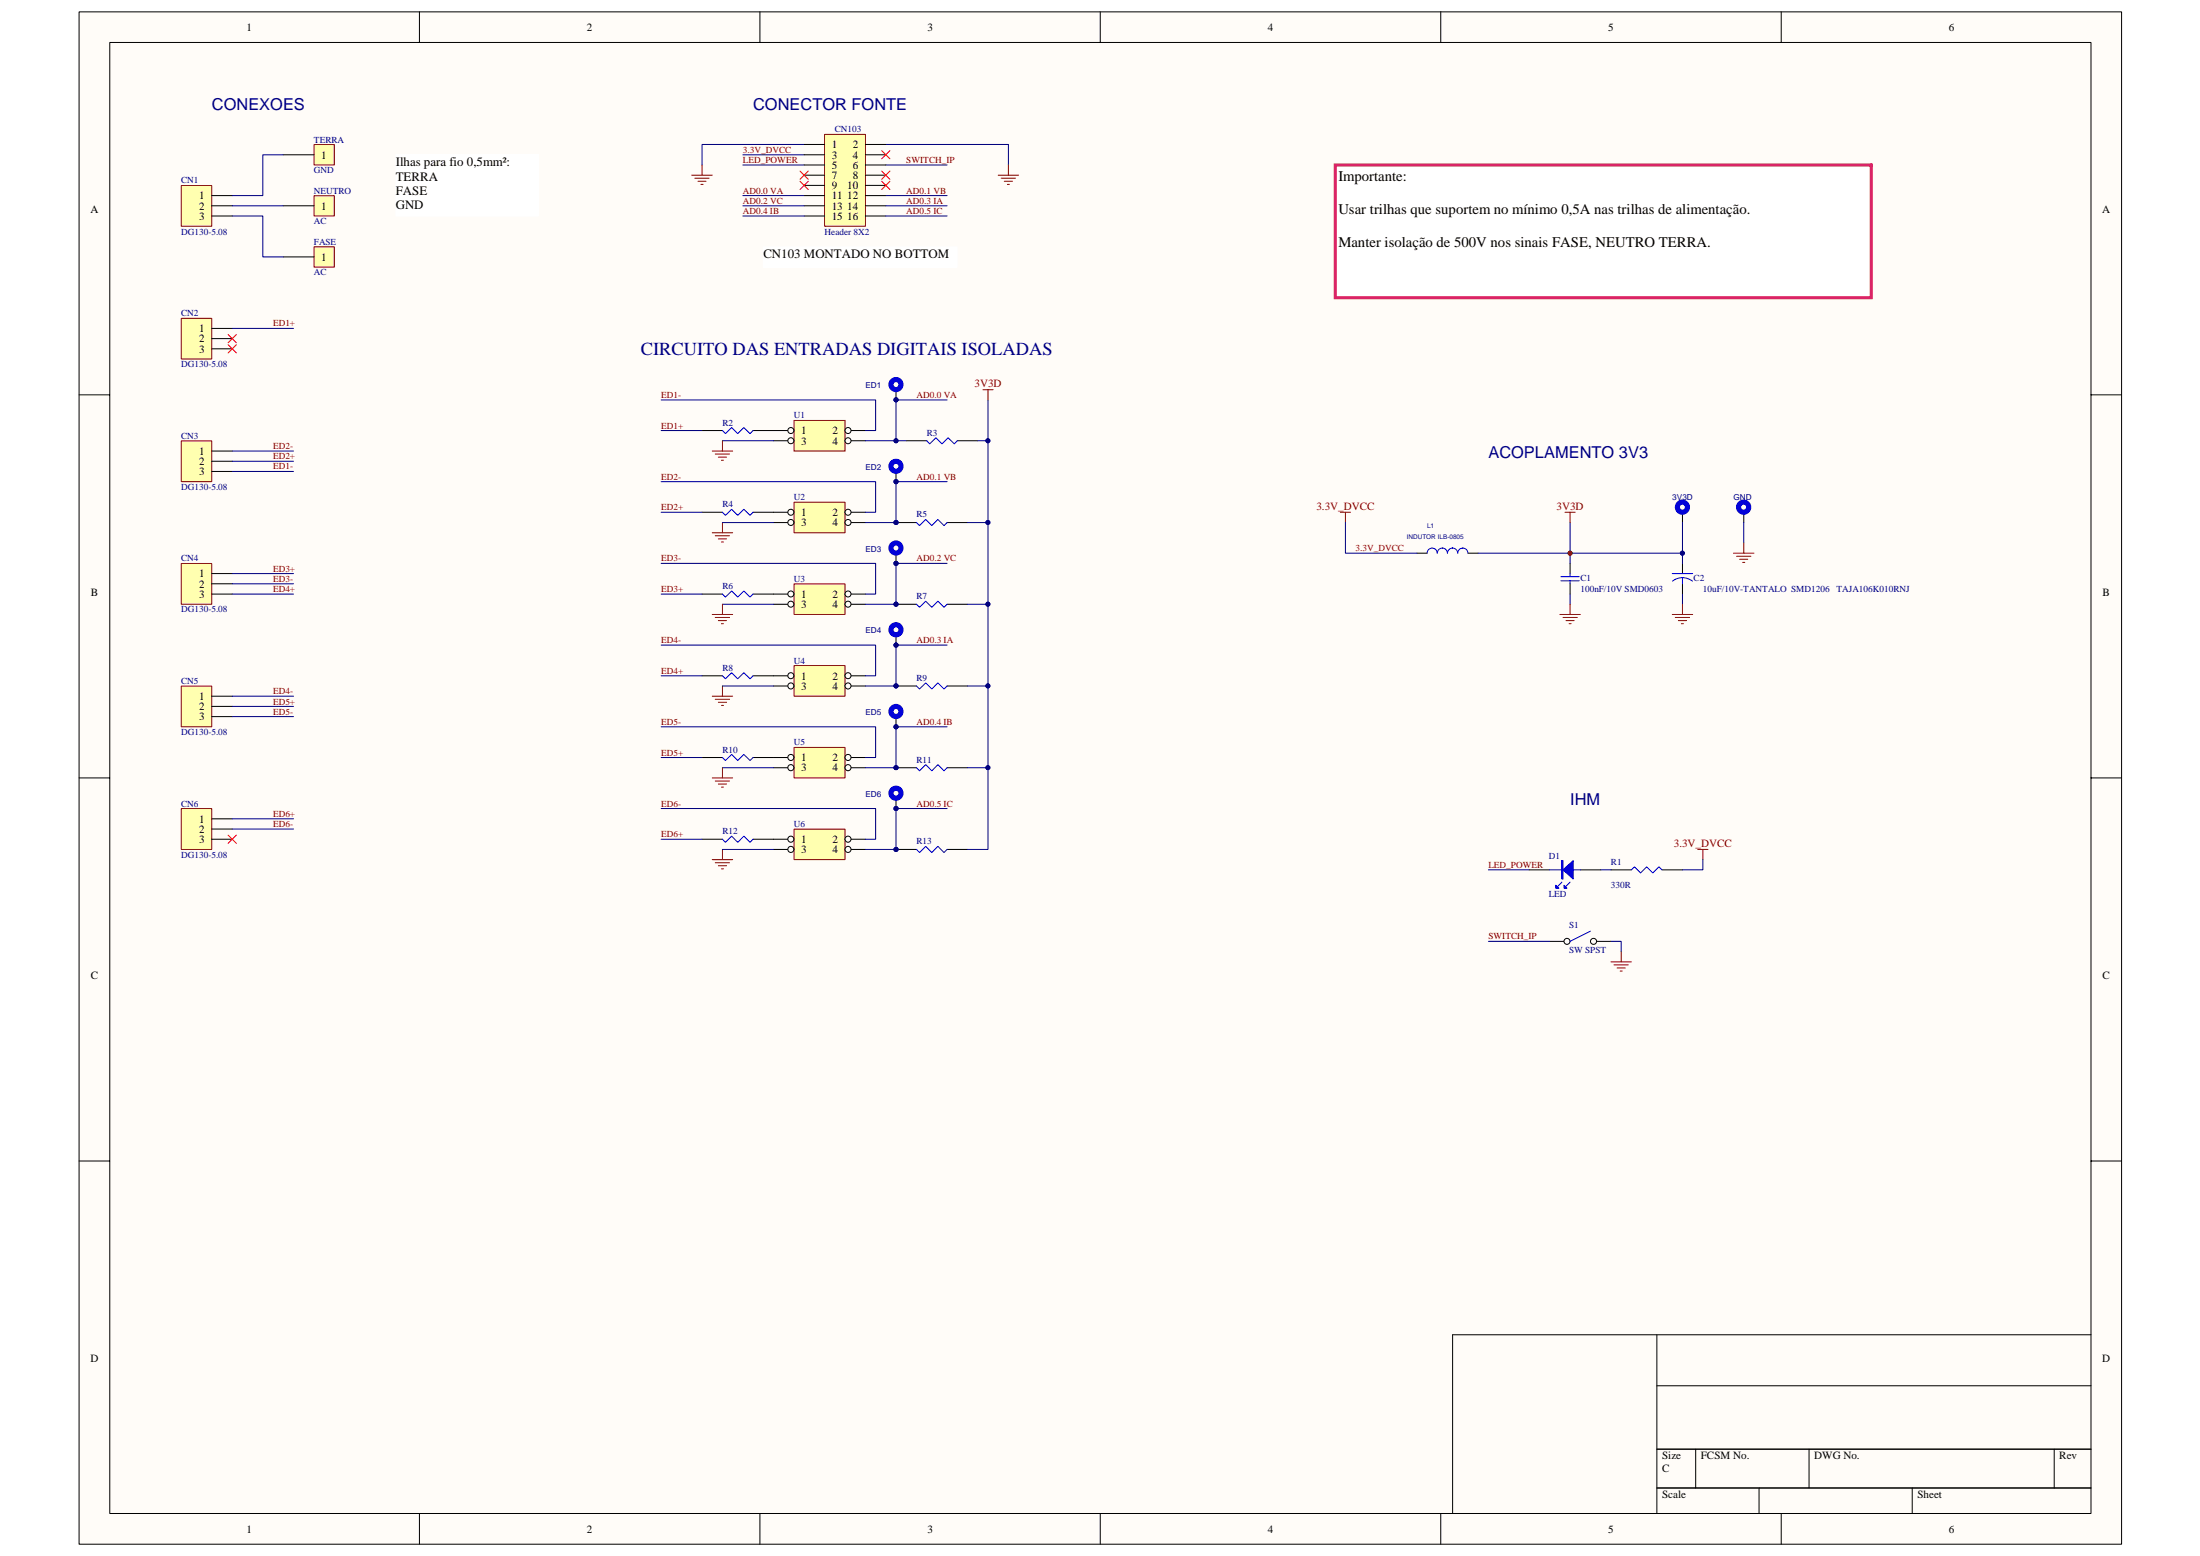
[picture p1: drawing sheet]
<svg xmlns="http://www.w3.org/2000/svg" width="420mm" height="297mm" viewBox="0 0 420 297" stroke-linecap="round" stroke-linejoin="round" font-family="sans-serif">
<path d="M15.1 2.3h390.1v292.5h-390.1z" fill="#fffcf8"/>
<path d="M15.1 2.3h390.1v292.5h-390.1z" fill="none" stroke="#000" stroke-width=".19"/>
<path d="M21 8.1h378.3v280.8h-378.3z" fill="#fffcf8"/>
<g fill="none" stroke="#000" stroke-width=".19">
<path d="M21 8.1h378.3v280.8h-378.3zM80.1 2.2v5.9M145.1 2.2v5.9M210.1 2.2v5.9M275.2 2.2v5.9M340.2 2.2v5.9M15.1 75.4h5.8M399.3 75.4h5.9M15.1 148.5h5.8M399.3 148.5h5.9M15.1 221.6h5.8M399.3 221.6h5.9"/>
<path d="M316.4 254.8v34.1M399.3 254.8h-121.9v34.1M316.4 264.5h82.9M316.4 276.6h82.9M323.8 276.6v7.5M345.5 276.6v7.5M392.3 276.6v7.5M80.1 288.9v5.9M145.1 288.9v5.9M210.1 288.9v5.9M275.2 288.9v5.9M316.4 284.1h82.9"/>
<path d="M335.9 284.1v4.8M340.2 288.9v5.9M365.2 284.1v4.8"/>
</g>
<circle cx="299.9" cy="105.6" r=".38" fill="#000080" stroke="#000080" stroke-width=".19"/>
<path d="M34.6 60.8h5.8v7.7h-5.8z" fill="#ffffb0"/>
<path d="M34.6 60.8h5.8v7.7h-5.8z" fill="none" stroke="#800000" stroke-width=".19"/>
<path d="M40.4 62.7h4M40.4 64.6h4M40.4 66.6h4" fill="none" stroke="#000" stroke-width=".19"/>
<path d="M34.6 84.2h5.8v7.7h-5.8z" fill="#ffffb0"/>
<path d="M34.6 84.2h5.8v7.7h-5.8z" fill="none" stroke="#800000" stroke-width=".19"/>
<path d="M40.4 86.1h4M40.4 88.1h4M40.4 90h4M292 166.1h4M301.8 166.1h3.9M307.7 166.1h3.9M317.4 166.1h3.9" fill="none" stroke="#000" stroke-width=".19"/>
<path d="M296 166.1h5.8M298.3 168.4l-.8 .8M299.9 168.4l-.8 .8M311.6 166.1l.6-.6 1.1 1.1 1.2-1.1 1.1 1.1 1.2-1.1 .6 .6" fill="none" stroke="#00f" stroke-width=".19"/>
<path d="M298.5 166.1l1.9-1.8v3.5z" fill="#00f"/>
<path d="M298.3 164.3h.2v3.5h-.2zM298.5 166.1l1.9-1.8v3.5z" fill="none" stroke="#00f" stroke-width=".19"/>
<path d="M298.4 164.3v3.5" fill="none" stroke="#00f" stroke-width=".21"/>
<path d="M297.1 169l.6 .6h-.6z" fill="#00f"/>
<path d="M297.1 169l.6 .6h-.6z" fill="none" stroke="#00f" stroke-width=".19"/>
<path d="M298.7 169l.6 .6h-.6z" fill="#00f"/>
<path d="M298.7 169l.6 .6h-.6z" fill="none" stroke="#00f" stroke-width=".19"/>
<path d="M284.3 166.1h7.7M305.7 166.1h2M325.2 164.1v2h-3.9" fill="none" stroke="#000080" stroke-width=".19"/>
<path d="M324.2 162.2h2M325.2 162.2v1.9" fill="none" stroke="#800000" stroke-width=".19"/>
<path d="M296 179.7h3.9" fill="none" stroke="#000" stroke-width=".19"/>
<circle cx="299.3" cy="179.7" r=".57" fill="#fffcf8" stroke="#000" stroke-width=".19"/>
<path d="M303.8 179.7h3.9" fill="none" stroke="#000" stroke-width=".19"/>
<circle cx="304.3" cy="179.7" r=".58" fill="#fffcf8" stroke="#000" stroke-width=".19"/>
<path d="M303.8 177.8l-3.9 1.9" fill="none" stroke="#00f" stroke-width=".19"/>
<path d="M307.7 183.6h3.9M308.2 184.2h2.8M308.8 184.8h1.6M309.4 185.4h.4M309.6 181.7v1.9" fill="none" stroke="#800000" stroke-width=".19"/>
<path d="M44.4 62.7h11.7M44.4 88.1h11.7M44.4 86.1h11.7M284.3 179.7h11.7" fill="none" stroke="#000080" stroke-width=".19"/>
<path d="M34.6 35.4h5.8v7.8h-5.8z" fill="#ffffb0"/>
<path d="M34.6 35.4h5.8v7.8h-5.8z" fill="none" stroke="#800000" stroke-width=".19"/>
<path d="M40.4 37.3h4M40.4 39.3h4M40.4 41.2h4" fill="none" stroke="#000" stroke-width=".19"/>
<path d="M34.6 131h5.8v7.7h-5.8z" fill="#ffffb0"/>
<path d="M34.6 131h5.8v7.7h-5.8z" fill="none" stroke="#800000" stroke-width=".19"/>
<path d="M40.4 132.9h4M40.4 134.9h4M40.4 136.8h4" fill="none" stroke="#000" stroke-width=".19"/>
<path d="M60 47.1h3.8v3.9h-3.8z" fill="#ffffb0"/>
<path d="M60 47.1h3.8v3.9h-3.8z" fill="none" stroke="#800000" stroke-width=".19"/>
<path d="M54.1 49h5.9" fill="none" stroke="#000" stroke-width=".19"/>
<path d="M60 37.4h3.8v3.8h-3.8z" fill="#ffffb0"/>
<path d="M60 37.4h3.8v3.8h-3.8z" fill="none" stroke="#800000" stroke-width=".19"/>
<path d="M54.1 39.3h5.9" fill="none" stroke="#000" stroke-width=".19"/>
<path d="M60 27.6h3.8v3.9h-3.8z" fill="#ffffb0"/>
<path d="M60 27.6h3.8v3.9h-3.8zM132.1 33.4h3.9M132.7 34h2.7M133.3 34.6h1.5M133.9 35.2h.4M134.1 31.5v1.9" fill="none" stroke="#800000" stroke-width=".19"/>
<path d="M54.1 29.5h5.9" fill="none" stroke="#000" stroke-width=".19"/>
<path d="M44.4 39.3h9.7M54.1 29.5h-3.9v7.8h-5.8M141.9 29.5h11.7M141.9 31.5h11.7M153.6 27.6h-19.5v3.9M169.2 27.6h23.4v3.9M169.2 31.5h11.7M44.4 41.2h5.8v7.8h3.9M44.4 132.9h11.7M44.4 134.9h11.7" fill="none" stroke="#000080" stroke-width=".19"/>
<path d="M157.5 25.7h7.8v17.5h-7.8z" fill="#ffffb0"/>
<path d="M157.5 25.7h7.8v17.5h-7.8z" fill="none" stroke="#800000" stroke-width=".19"/>
<g fill="none" stroke="#000" stroke-width=".19">
<path d="M153.6 27.6h3.9M153.6 29.5h3.9M153.6 31.5h3.9M153.6 33.4h3.9M153.6 35.4h3.9M153.6 37.3h3.9M153.6 39.3h3.9M165.3 27.6h3.9M165.3 29.5h3.9M165.3 31.5h3.9M165.3 33.4h3.9M165.3 35.4h3.9"/>
<path d="M165.3 37.3h3.9M165.3 39.3h3.9M153.6 41.2h3.9M165.3 41.2h3.9"/>
</g>
<path d="M145.8 47.1h37v3.9h-37z" fill="#fff"/>
<path d="M145.8 47.1h37v3.9h-37z" fill="none" stroke="#fff" stroke-width=".19"/>
<path d="M75.6 29.6h27.3v11.6h-27.3z" fill="#fff"/>
<path d="M75.6 29.5h27.3v11.7h-27.3z" fill="none" stroke="#fff" stroke-width=".19"/>
<path d="M34.6 107.6h5.8v7.8h-5.8z" fill="#ffffb0"/>
<path d="M34.6 107.6h5.8v7.8h-5.8z" fill="none" stroke="#800000" stroke-width=".19"/>
<path d="M40.4 109.5h4M40.4 111.4h4M40.4 113.4h4" fill="none" stroke="#000" stroke-width=".19"/>
<path d="M44.4 109.5h11.7M44.4 111.4h11.7M44.4 136.8h11.7" fill="none" stroke="#000080" stroke-width=".19"/>
<path d="M34.6 154.4h5.8v7.8h-5.8z" fill="#ffffb0"/>
<path d="M190.6 33.4h3.9M191.2 34h2.7M191.8 34.6h1.6M192.4 35.2h.4M192.6 31.5v1.9M256 97.8h1.9M257 97.8v2M298.9 97.8h1.9M299.9 97.8v2M34.6 154.4h5.8v7.8h-5.8z" fill="none" stroke="#800000" stroke-width=".19"/>
<path d="M321.3 97.8v2M333 97.8v2M270.6 105.6h2M280.4 105.6h1.9M299.9 107.5v2M299.9 111.4v2M321.3 107.5v2M321.3 111.4v2M40.4 156.3h4M40.4 158.3h4M40.4 160.2h4" fill="none" stroke="#000" stroke-width=".19"/>
<g fill="none" stroke="#000080" stroke-width=".19">
<path d="M141.9 37.3h11.7M141.9 39.3h11.7M169.2 37.3h11.7M169.2 39.3h11.7M141.9 41.2h11.7M44.4 90h11.7M257 99.8v5.8h13.6M299.9 99.8v7.7M321.3 99.8v5.8M333 99.8v3.9M44.4 113.4h11.7M282.3 105.6h39v1.9"/>
<path d="M299.9 113.4v2M321.3 113.4v2M44.4 156.3h11.7M44.4 158.3h11.7M307.7 179.7h1.9v2"/>
</g>
<path d="M152.8 34.6l1.6 1.6M152.8 32.7l1.6 1.5M154.4 34.6l-1.6 1.6M154.4 32.7l-1.6 1.5M168.4 34.6l1.6 1.6M168.4 32.7l1.6 1.5M170 34.6l-1.6 1.6M170 32.7l-1.6 1.5" fill="none" stroke="#f00" stroke-width=".19"/>
<path d="M272.6 105.6a.96 .96 0 0 1 .9-1 .96 .96 0 0 1 1 1 .99 .99 0 0 1 1-1 .97 .97 0 0 1 .9 1 1.01 1.01 0 0 1 1-1 .98 .98 0 0 1 1 1 .97 .97 0 0 1 1-1 .97 .97 0 0 1 .9 1M298.1 110.9h3.5M298.1 110.1h3.5M299.9 109.5v.6M299.9 110.9v.5M319.4 109.5h3.9M319.4 110.9l.7-.4 1.2-.2 .8 .1 1.1 .5M321.3 110.3v1.1" fill="none" stroke="#00f" stroke-width=".19"/>
<circle cx="321.3" cy="105.6" r=".38" fill="#000080" stroke="#000080" stroke-width=".19"/>
<circle cx="299.9" cy="105.6" r=".38" fill="#800000" stroke="#800000" stroke-width=".19"/>
<g fill="none" stroke="#00f" stroke-width=".97">
<circle cx="321.3" cy="96.8" r=".97"/>
<circle cx="333" cy="96.8" r=".97"/>
</g>
<path d="M255 31.5v25.3h102.4v-25.3z" fill-rule="evenodd" fill="#fff" stroke="#da2467" stroke-width=".58"/>
<path d="M151.7 80.3h9.7v5.8h-9.7z" fill="#ffffb0"/>
<path d="M151.6 80.3h9.8v5.8h-9.8z" fill="none" stroke="#800000" stroke-width=".19"/>
<path d="M147.7 82.2h3.9" fill="none" stroke="#000" stroke-width=".19"/>
<circle cx="151" cy="82.2" r=".57" fill="#fffcf8" stroke="#000" stroke-width=".19"/>
<path d="M161.4 82.2h3.9" fill="none" stroke="#000" stroke-width=".19"/>
<circle cx="162" cy="82.2" r=".57" fill="#fffcf8" stroke="#000" stroke-width=".19"/>
<path d="M147.7 84.1h3.9" fill="none" stroke="#000" stroke-width=".19"/>
<circle cx="151" cy="84.1" r=".57" fill="#fffcf8" stroke="#000" stroke-width=".19"/>
<path d="M161.4 84.1h3.9" fill="none" stroke="#000" stroke-width=".19"/>
<circle cx="162" cy="84.1" r=".57" fill="#fffcf8" stroke="#000" stroke-width=".19"/>
<path d="M151.7 95.9h9.7v5.8h-9.7z" fill="#ffffb0"/>
<path d="M151.6 95.9h9.8v5.8h-9.8z" fill="none" stroke="#800000" stroke-width=".19"/>
<path d="M147.7 97.8h3.9" fill="none" stroke="#000" stroke-width=".19"/>
<circle cx="151" cy="97.8" r=".57" fill="#fffcf8" stroke="#000" stroke-width=".19"/>
<path d="M161.4 97.8h3.9" fill="none" stroke="#000" stroke-width=".19"/>
<circle cx="162" cy="97.8" r=".57" fill="#fffcf8" stroke="#000" stroke-width=".19"/>
<path d="M147.7 99.8h3.9" fill="none" stroke="#000" stroke-width=".19"/>
<circle cx="151" cy="99.7" r=".57" fill="#fffcf8" stroke="#000" stroke-width=".19"/>
<path d="M161.4 99.8h3.9" fill="none" stroke="#000" stroke-width=".19"/>
<circle cx="162" cy="99.7" r=".57" fill="#fffcf8" stroke="#000" stroke-width=".19"/>
<path d="M134.1 82.2h3.9M134.1 97.8h3.9M143.8 82.2h3.9M143.8 97.8h3.9M171.1 99.8h3.9M173.1 84.1h3.9M180.9 99.8h3.9M182.8 84.1h3.9" fill="none" stroke="#000" stroke-width=".19"/>
<path d="M138 82.2l.5 .6 1.2-1.2 1.2 1.2 1.2-1.2 1.1 1.2 .6-.6M138 97.8l.5 .6 1.2-1.2 1.2 1.2 1.2-1.2 1.1 1.2 .6-.6M175 99.8l.6 .5 1.2-1.1 1.2 1.1 1.1-1.1 1.2 1.1 .6-.5M177 84.1l.6 .6 1.1-1.1 1.2 1.1 1.2-1.1 1.2 1.1 .5-.6" fill="none" stroke="#00f" stroke-width=".19"/>
<g fill="#000080" stroke="#000080" stroke-width=".19">
<circle cx="171.1" cy="99.7" r=".38"/>
<circle cx="171.1" cy="91.9" r=".38"/>
<circle cx="171.1" cy="84.1" r=".38"/>
<circle cx="171.1" cy="76.3" r=".38"/>
<circle cx="188.7" cy="84.1" r=".38"/>
</g>
<path d="M126.3 76.3h40.9v5.9h-1.9M180.9 76.3h-9.8v7.8M188.7 76.3v7.8h-2M126.3 91.9h40.9v5.9h-1.9M126.3 82.2h7.8M126.3 97.8h7.8M138 84.1h9.7M165.3 84.1h7.8M180.9 91.9h-9.8v7.9h-5.8" fill="none" stroke="#000080" stroke-width=".19"/>
<path d="M138 99.8v1.9M136 101.7h3.9M136.6 102.3h2.7M137.2 102.9h1.6M137.8 103.5h.4" fill="none" stroke="#800000" stroke-width=".19"/>
<path d="M151.7 111.5h9.7v5.8h-9.7z" fill="#ffffb0"/>
<path d="M151.6 111.5h9.8v5.8h-9.8z" fill="none" stroke="#800000" stroke-width=".19"/>
<path d="M147.7 113.4h3.9" fill="none" stroke="#000" stroke-width=".19"/>
<circle cx="151" cy="113.4" r=".57" fill="#fffcf8" stroke="#000" stroke-width=".19"/>
<path d="M161.4 113.4h3.9" fill="none" stroke="#000" stroke-width=".19"/>
<circle cx="162" cy="113.4" r=".57" fill="#fffcf8" stroke="#000" stroke-width=".19"/>
<path d="M147.7 115.4h3.9" fill="none" stroke="#000" stroke-width=".19"/>
<circle cx="151" cy="115.3" r=".57" fill="#fffcf8" stroke="#000" stroke-width=".19"/>
<path d="M161.4 115.4h3.9" fill="none" stroke="#000" stroke-width=".19"/>
<circle cx="162" cy="115.3" r=".57" fill="#fffcf8" stroke="#000" stroke-width=".19"/>
<path d="M151.7 127.1h9.7v5.8h-9.7z" fill="#ffffb0"/>
<path d="M151.6 127.1h9.8v5.8h-9.8z" fill="none" stroke="#800000" stroke-width=".19"/>
<path d="M147.7 129h3.9" fill="none" stroke="#000" stroke-width=".19"/>
<circle cx="151" cy="129" r=".57" fill="#fffcf8" stroke="#000" stroke-width=".19"/>
<path d="M161.4 129h3.9" fill="none" stroke="#000" stroke-width=".19"/>
<circle cx="162" cy="129" r=".57" fill="#fffcf8" stroke="#000" stroke-width=".19"/>
<path d="M147.7 131h3.9" fill="none" stroke="#000" stroke-width=".19"/>
<circle cx="151" cy="130.9" r=".58" fill="#fffcf8" stroke="#000" stroke-width=".19"/>
<path d="M161.4 131h3.9" fill="none" stroke="#000" stroke-width=".19"/>
<circle cx="162" cy="130.9" r=".58" fill="#fffcf8" stroke="#000" stroke-width=".19"/>
<path d="M171.1 74.4v1.9M171.1 90v1.9M134.1 113.4h3.9M143.8 113.4h3.9M171.1 105.6v1.9M171.1 115.4h3.9M180.9 115.4h3.9M134.1 129h3.9M143.8 129h3.9M171.1 121.2v1.9M171.1 131h3.9M180.9 131h3.9" fill="none" stroke="#000" stroke-width=".19"/>
<path d="M138 113.4l.5 .6 1.2-1.2 1.2 1.2 1.2-1.2 1.1 1.2 .6-.6M175 115.4l.6 .5 1.2-1.1 1.2 1.1 1.1-1.1 1.2 1.1 .6-.5M138 129l.5 .6 1.2-1.2 1.2 1.2 1.2-1.2 1.1 1.2 .6-.6M175 131l.6 .5 1.2-1.1 1.2 1.1 1.1-1.1 1.2 1.1 .6-.5" fill="none" stroke="#00f" stroke-width=".19"/>
<g fill="#000080" stroke="#000080" stroke-width=".19">
<circle cx="171.1" cy="115.3" r=".38"/>
<circle cx="171.1" cy="130.9" r=".38"/>
<circle cx="171.1" cy="123.1" r=".38"/>
<circle cx="171.1" cy="107.5" r=".38"/>
<circle cx="188.7" cy="115.3" r=".38"/>
<circle cx="188.7" cy="99.7" r=".38"/>
<circle cx="188.7" cy="84.1" r=".38"/>
<circle cx="188.7" cy="130.9" r=".38"/>
<circle cx="171.1" cy="76.3" r=".38"/>
<circle cx="171.1" cy="91.9" r=".38"/>
</g>
<path d="M138 99.8h9.7M184.8 99.8h3.9M188.7 84.1v31.3h-3.9M126.3 113.4h7.8M126.3 107.5h40.9v5.9h-1.9M138 115.4h9.7M180.9 107.5h-9.8v7.9h-5.8M188.7 115.4v15.6h-3.9M126.3 123.1h40.9v5.9h-1.9M126.3 129h7.8M138 131h9.7M180.9 123.1h-9.8v7.9h-5.8" fill="none" stroke="#000080" stroke-width=".19"/>
<g fill="none" stroke="#800000" stroke-width=".19">
<path d="M136 86.1h3.9M136.6 86.7h2.7M137.2 87.3h1.6M137.8 87.9h.4M138 84.1v2M136 117.3h3.9M136.6 117.9h2.7M137.2 118.5h1.6M137.8 119.1h.4M138 115.4v1.9M136 132.9h3.9M136.6 133.5h2.7"/>
<path d="M137.2 134.1h1.6M137.8 134.7h.4M138 131v1.9"/>
</g>
<g fill="none" stroke="#00f" stroke-width=".97">
<circle cx="171.1" cy="73.4" r=".96"/>
<circle cx="171.1" cy="89" r=".96"/>
<circle cx="171.1" cy="104.6" r=".96"/>
<circle cx="171.1" cy="120.2" r=".96"/>
</g>
<path d="M151.7 142.7h9.7v5.8h-9.7z" fill="#ffffb0"/>
<path d="M151.6 142.7h9.8v5.8h-9.8z" fill="none" stroke="#800000" stroke-width=".19"/>
<path d="M147.7 144.6h3.9" fill="none" stroke="#000" stroke-width=".19"/>
<circle cx="151" cy="144.6" r=".58" fill="#fffcf8" stroke="#000" stroke-width=".19"/>
<path d="M161.4 144.6h3.9" fill="none" stroke="#000" stroke-width=".19"/>
<circle cx="162" cy="144.6" r=".58" fill="#fffcf8" stroke="#000" stroke-width=".19"/>
<path d="M147.7 146.6h3.9" fill="none" stroke="#000" stroke-width=".19"/>
<circle cx="151" cy="146.5" r=".58" fill="#fffcf8" stroke="#000" stroke-width=".19"/>
<path d="M161.4 146.6h3.9" fill="none" stroke="#000" stroke-width=".19"/>
<circle cx="162" cy="146.5" r=".58" fill="#fffcf8" stroke="#000" stroke-width=".19"/>
<path d="M151.7 158.3h9.7v5.8h-9.7z" fill="#ffffb0"/>
<path d="M151.6 158.3h9.8v5.8h-9.8z" fill="none" stroke="#800000" stroke-width=".19"/>
<path d="M147.7 160.2h3.9" fill="none" stroke="#000" stroke-width=".19"/>
<circle cx="151" cy="160.2" r=".58" fill="#fffcf8" stroke="#000" stroke-width=".19"/>
<path d="M161.4 160.2h3.9" fill="none" stroke="#000" stroke-width=".19"/>
<circle cx="162" cy="160.2" r=".58" fill="#fffcf8" stroke="#000" stroke-width=".19"/>
<path d="M147.7 162.2h3.9" fill="none" stroke="#000" stroke-width=".19"/>
<circle cx="151" cy="162.1" r=".58" fill="#fffcf8" stroke="#000" stroke-width=".19"/>
<path d="M161.4 162.2h3.9" fill="none" stroke="#000" stroke-width=".19"/>
<circle cx="162" cy="162.1" r=".58" fill="#fffcf8" stroke="#000" stroke-width=".19"/>
<path d="M171.1 136.8v1.9M134.1 144.6h3.9M143.8 144.6h3.9M171.1 152.4v1.9M171.1 146.6h3.9M180.9 146.6h3.9M134.1 160.2h3.9M143.8 160.2h3.9M171.1 162.2h3.9M180.9 162.2h3.9" fill="none" stroke="#000" stroke-width=".19"/>
<path d="M138 144.6l.5 .6 1.2-1.2 1.2 1.2 1.2-1.2 1.1 1.2 .6-.6M175 146.6l.6 .6 1.2-1.2 1.2 1.2 1.1-1.2 1.2 1.2 .6-.6M138 160.2l.5 .6 1.2-1.2 1.2 1.2 1.2-1.2 1.1 1.2 .6-.6M175 162.2l.6 .6 1.2-1.2 1.2 1.2 1.1-1.2 1.2 1.2 .6-.6" fill="none" stroke="#00f" stroke-width=".19"/>
<g fill="#000080" stroke="#000080" stroke-width=".19">
<circle cx="171.1" cy="146.5" r=".38"/>
<circle cx="171.1" cy="162.2" r=".38"/>
<circle cx="171.1" cy="154.3" r=".38"/>
<circle cx="171.1" cy="138.7" r=".38"/>
<circle cx="188.7" cy="146.5" r=".38"/>
<circle cx="188.7" cy="130.9" r=".38"/>
</g>
<path d="M169.2 41.2h11.7M126.3 138.7h40.9v5.9h-1.9M180.9 138.7h-9.8v7.9h-5.8M188.7 131v31.2h-3.9M126.3 154.3h40.9v5.9h-1.9M126.3 144.6h7.8M138 146.6h9.7M180.9 154.3h-9.8v7.9h-5.8M184.8 146.6h3.9M126.3 160.2h7.8M138 162.2h9.7" fill="none" stroke="#000080" stroke-width=".19"/>
<g fill="none" stroke="#800000" stroke-width=".19">
<path d="M187.7 74.4h2M188.7 74.4v1.9M297.9 117.3h3.9M298.5 117.9h2.7M299.1 118.5h1.5M299.7 119.1h.3M299.9 115.4v1.9M319.4 117.3h3.9M319.9 117.9h2.8M320.5 118.5h1.6M321.1 119.1h.4M321.3 115.4v1.9"/>
<path d="M331.1 105.6h3.9M331.6 106.2h2.8M332.2 106.8h1.6M332.8 107.4h.4M333 103.7v1.9M136 148.5h3.9M136.6 149.1h2.7M137.2 149.7h1.6M137.8 150.3h.4M138 146.6v1.9M136 164.1h3.9M136.6 164.7h2.7"/>
<path d="M137.2 165.3h1.6M137.8 165.9h.4M138 162.2v1.9"/>
</g>
<g fill="none" stroke="#00f" stroke-width=".97">
<circle cx="171.1" cy="135.8" r=".96"/>
<circle cx="171.1" cy="151.4" r=".96"/>
</g>
<path d="M168.4 28.8l1.6 1.5M170 28.8l-1.6 1.5M43.6 63.9l1.5 1.5M43.6 65.8l1.5 1.6M45.1 63.9l-1.5 1.5M45.1 65.8l-1.5 1.6M43.6 159.4l1.5 1.6M45.1 159.4l-1.5 1.6" fill="none" stroke="#f00" stroke-width=".19"/>
<text font-size="3.5" fill="#000080" x="122.4" y="67.8">CIRCUITO DAS ENTRADAS DIGITAIS ISOLADAS</text>
<g font-size="3.1" fill="#000080">
<text x="40.5" y="21.1">CONEXOES</text>
<text x="143.8" y="21.1">CONECTOR FONTE</text>
<text x="284.3" y="87.4">ACOPLAMENTO 3V3</text>
<text x="299.9" y="153.7">IHM</text>
</g>
<g font-size="2.8">
<text x="255.6" y="34.6">Importante:</text>
<text x="255.6" y="40.8">Usar trilhas que suportem no mínimo 0,5A nas trilhas de alimentação.</text>
<text x="255.6" y="47.1">Manter isolação de 500V nos sinais FASE, NEUTRO TERRA.</text>
</g>
<g font-size="2.5">
<text x="75.6" y="31.7">Ilhas para fio 0,5mm²:</text>
<text x="75.6" y="34.5">TERRA</text>
<text x="75.6" y="37.2">FASE</text>
<text x="75.6" y="39.9">GND</text>
<text x="145.8" y="49.3">CN103 MONTADO NO BOTTOM</text>
</g>
<g font-size="2.1">
<text x="47.1" y="5.9">1</text>
<text x="112.1" y="5.9">2</text>
<text x="177.1" y="5.9">3</text>
<text x="242.1" y="5.9">4</text>
<text x="307.1" y="5.9">5</text>
<text x="372.2" y="5.9">6</text>
<text x="158.8" y="28.3">1</text>
<text x="162.9" y="28.3">2</text>
<text x="61.3" y="30.3">1</text>
<text x="158.8" y="30.3">3</text>
<text x="158.8" y="32.2">5</text>
<text x="158.8" y="34.2">7</text>
<text x="162.9" y="30.3">4</text>
<text x="162.9" y="32.2">6</text>
<text x="162.9" y="34.2">8</text>
<text x="17.3" y="40.7">A</text>
<text x="38" y="38.1">1</text>
<text x="38" y="40">2</text>
<text x="38" y="42">3</text>
<text x="61.3" y="40">1</text>
<text x="158.8" y="36.1">9</text>
<text x="158.8" y="38.1">11</text>
<text x="158.8" y="40">13</text>
<text x="158.8" y="42">15</text>
<text x="161.8" y="36.1">10</text>
<text x="161.8" y="38.1">12</text>
<text x="161.8" y="40">14</text>
<text x="161.8" y="42">16</text>
<text x="401.5" y="40.7">A</text>
<text x="61.3" y="49.8">1</text>
<text x="38" y="63.4">1</text>
<text x="38" y="65.4">2</text>
<text x="38" y="67.3">3</text>
<text x="153" y="82.9">1</text>
<text x="159" y="82.9">2</text>
<text x="38" y="86.8">1</text>
<text x="38" y="88.8">2</text>
<text x="153" y="84.9">3</text>
<text x="159" y="84.9">4</text>
<text x="38" y="90.7">3</text>
<text x="153" y="98.5">1</text>
<text x="153" y="100.5">3</text>
<text x="159" y="98.5">2</text>
<text x="159" y="100.5">4</text>
<text x="17.3" y="113.8">B</text>
<text x="38" y="110.2">1</text>
<text x="38" y="112.2">2</text>
<text x="401.6" y="113.8">B</text>
<text x="38" y="114.1">3</text>
<text x="153" y="114.1">1</text>
<text x="153" y="116.1">3</text>
<text x="159" y="114.1">2</text>
<text x="159" y="116.1">4</text>
<text x="153" y="129.7">1</text>
<text x="153" y="131.7">3</text>
<text x="159" y="129.7">2</text>
<text x="159" y="131.7">4</text>
<text x="38" y="133.6">1</text>
<text x="38" y="135.6">2</text>
<text x="38" y="137.5">3</text>
<text x="153" y="145.3">1</text>
<text x="153" y="147.3">3</text>
<text x="159" y="145.3">2</text>
<text x="159" y="147.3">4</text>
<text x="38" y="157">1</text>
<text x="38" y="159">2</text>
<text x="38" y="160.9">3</text>
<text x="153" y="160.9">1</text>
<text x="159" y="160.9">2</text>
<text x="153" y="162.9">3</text>
<text x="159" y="162.9">4</text>
<text x="17.3" y="187">C</text>
<text x="401.6" y="187">C</text>
<text x="17.3" y="260.1">D</text>
<text x="401.5" y="260.1">D</text>
<text x="317.4" y="278.5">Size</text>
<text x="317.4" y="281.1">C</text>
<text x="324.8" y="278.5">FCSM No.</text>
<text x="346.5" y="278.5">DWG No.</text>
<text x="393.3" y="278.5">Rev</text>
<text x="317.4" y="285.9">Scale</text>
<text x="366.2" y="285.9">Sheet</text>
<text x="47.1" y="292.6">1</text>
<text x="112.1" y="292.6">2</text>
<text x="177.1" y="292.6">3</text>
<text x="242.1" y="292.6">4</text>
<text x="307.1" y="292.6">5</text>
<text x="372.2" y="292.6">6</text>
</g>
<g font-size="2.1" fill="#800000">
<text x="186.1" y="74">3V3D</text>
<text x="251.4" y="97.3">3.3V_DVCC</text>
<text x="297.3" y="97.3">3V3D</text>
<text x="319.7" y="161.7">3.3V_DVCC</text>
</g>
<g font-size="1.8" fill="#000080">
<text x="60" y="27.2">TERRA</text>
<text x="159.4" y="25.3">CN103</text>
<text x="34.6" y="35">CN1</text>
<text x="60" y="33.1">GND</text>
<text x="60" y="37">NEUTRO</text>
<text x="34.6" y="44.8">DG130-5.08</text>
<text x="60" y="46.7">FASE</text>
<text x="60" y="42.8">AC</text>
<text x="157.5" y="44.8">Header 8X2</text>
<text x="60" y="52.6">AC</text>
<text x="34.6" y="60.4">CN2</text>
<text x="34.6" y="70.1">DG130-5.08</text>
<text x="34.6" y="83.8">CN3</text>
<text x="138" y="81.2">R2</text>
<text x="151.6" y="79.9">U1</text>
<text x="177" y="83.2">R3</text>
<text x="34.6" y="93.5">DG130-5.08</text>
<text x="151.6" y="95.5">U2</text>
<text x="138" y="96.8">R4</text>
<text x="175" y="98.8">R5</text>
<text x="34.6" y="107.2">CN4</text>
<text x="138" y="112.4">R6</text>
<text x="151.6" y="111.1">U3</text>
<text x="301.8" y="110.9">C1</text>
<text x="301.8" y="113">100nF/10V SMD0603</text>
<text x="323.5" y="110.9">C2</text>
<text x="325.2" y="113">10uF/10V-TANTALO SMD1206</text>
<text x="350.7" y="113">TAJA106K010RNJ</text>
<text x="34.6" y="116.9">DG130-5.08</text>
<text x="175" y="114.4">R7</text>
<text x="34.6" y="130.6">CN5</text>
<text x="138" y="128.1">R8</text>
<text x="151.6" y="126.7">U4</text>
<text x="175" y="130">R9</text>
<text x="34.6" y="140.3">DG130-5.08</text>
<text x="138" y="143.7">R10</text>
<text x="151.6" y="142.3">U5</text>
<text x="175" y="145.6">R11</text>
<text x="34.6" y="154">CN6</text>
<text x="138" y="159.3">R12</text>
<text x="151.6" y="157.9">U6</text>
<text x="175" y="161.2">R13</text>
<text x="34.6" y="163.7">DG130-5.08</text>
<text x="295.8" y="163.9">D1</text>
<text x="307.7" y="165.1">R1</text>
<text x="295.8" y="171.2">LED</text>
<text x="307.7" y="169.6">330R</text>
<text x="299.7" y="177.2">S1</text>
<text x="299.7" y="181.9">SW SPST</text>
</g>
<g font-size="1.8" fill="#800000">
<text x="141.9" y="29.2">3.3V_DVCC</text>
<text x="141.9" y="31.1">LED_POWER</text>
<text x="173.1" y="31.1">SWITCH_IP</text>
<text x="141.9" y="37">AD0.0 VA</text>
<text x="141.9" y="38.9">AD0.2 VC</text>
<text x="141.9" y="40.9">AD0.4 IB</text>
<text x="173.1" y="37">AD0.1 VB</text>
<text x="173.1" y="38.9">AD0.3 IA</text>
<text x="173.1" y="40.9">AD0.5 IC</text>
<text x="52.2" y="62.3">ED1+</text>
<text x="126.3" y="76">ED1-</text>
<text x="175" y="76">AD0.0 VA</text>
<text x="126.3" y="81.8">ED1+</text>
<text x="52.2" y="89.6">ED1-</text>
<text x="52.2" y="85.7">ED2-</text>
<text x="52.2" y="87.7">ED2+</text>
<text x="126.3" y="91.6">ED2-</text>
<text x="175" y="91.6">AD0.1 VB</text>
<text x="126.3" y="97.4">ED2+</text>
<text x="126.3" y="107.2">ED3-</text>
<text x="175" y="107.2">AD0.2 VC</text>
<text x="258.9" y="105.2">3.3V_DVCC</text>
<text x="52.2" y="109.1">ED3+</text>
<text x="52.2" y="111.1">ED3-</text>
<text x="52.2" y="113">ED4+</text>
<text x="126.3" y="113">ED3+</text>
<text x="126.3" y="122.8">ED4-</text>
<text x="175" y="122.8">AD0.3 IA</text>
<text x="126.3" y="128.6">ED4+</text>
<text x="52.2" y="132.5">ED4-</text>
<text x="52.2" y="134.5">ED5+</text>
<text x="52.2" y="136.4">ED5-</text>
<text x="126.3" y="138.4">ED5-</text>
<text x="175" y="138.4">AD0.4 IB</text>
<text x="126.3" y="144.2">ED5+</text>
<text x="52.2" y="155.9">ED6+</text>
<text x="126.3" y="154">ED6-</text>
<text x="175" y="154">AD0.5 IC</text>
<text x="52.2" y="157.9">ED6-</text>
<text x="126.3" y="159.8">ED6+</text>
<text x="284.3" y="165.7">LED_POWER</text>
<text x="284.3" y="179.3">SWITCH_IP</text>
</g>
<g font-size="1.6" fill="#000080">
<text x="165.3" y="74.1">ED1</text>
<text x="165.3" y="89.7">ED2</text>
<text x="319.4" y="95.5">3V3D</text>
<text x="331.1" y="95.5">GND</text>
<text x="165.3" y="105.3">ED3</text>
<text x="165.3" y="120.9">ED4</text>
<text x="165.3" y="136.5">ED5</text>
<text x="165.3" y="152.1">ED6</text>
</g>
<g font-size="1.2" fill="#000080">
<text x="272.6" y="100.9">L1</text>
<text x="268.7" y="102.8">INDUTOR ILB-0805</text>
</g>
</svg>
